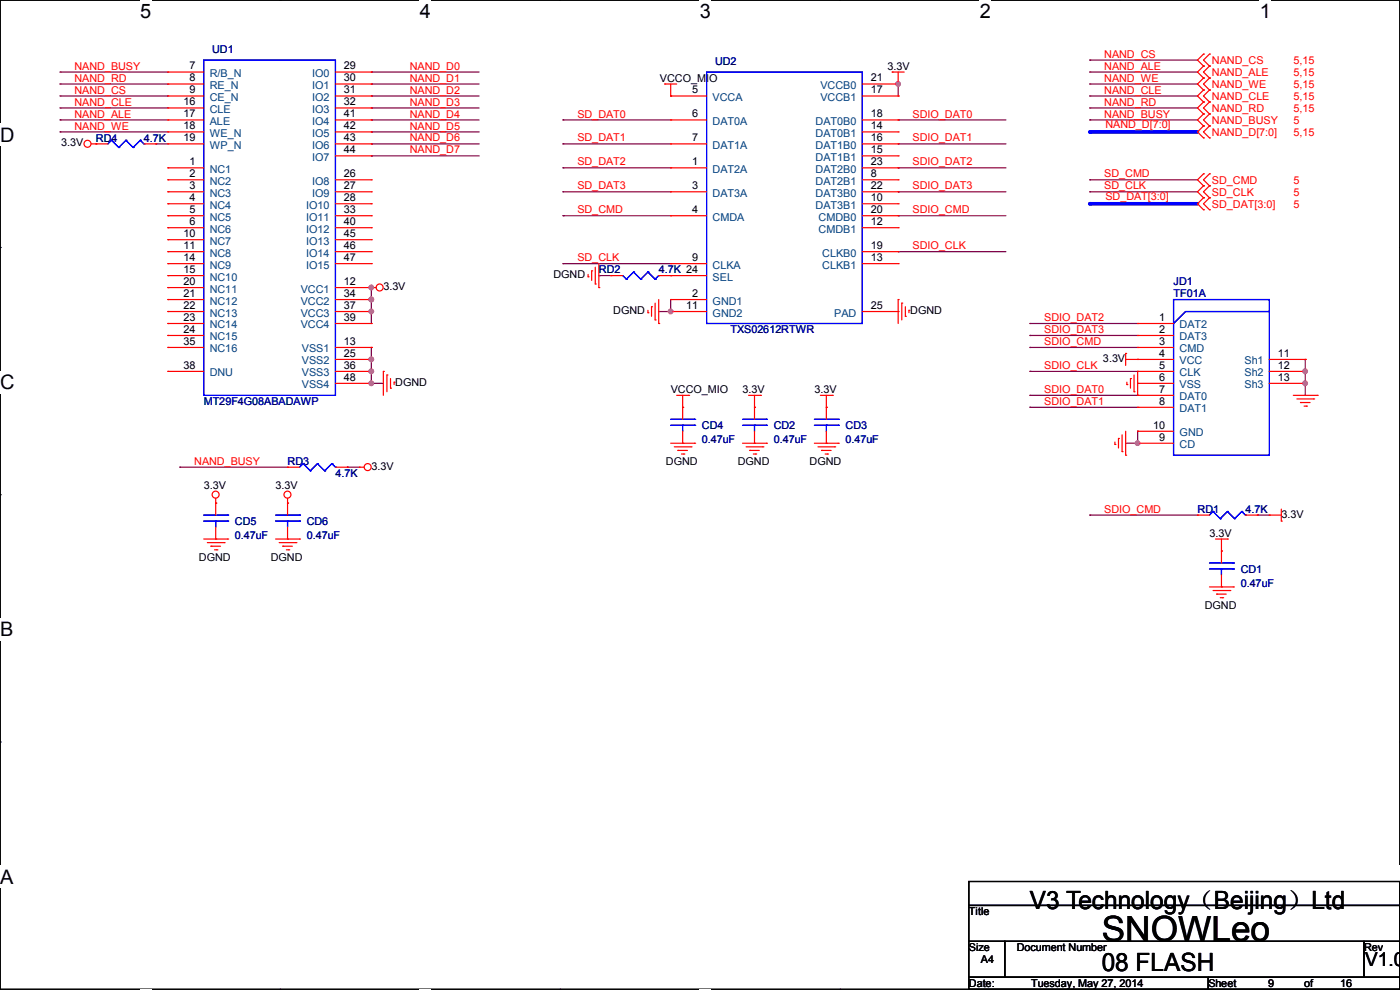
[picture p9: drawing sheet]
<svg xmlns="http://www.w3.org/2000/svg" width="297mm" height="210mm" viewBox="0 0 297 210" stroke-linecap="round" stroke-linejoin="round" font-family="sans-serif">
<path d="M0 0h297v209.8h-297z" fill="none" stroke="#000" stroke-width=".25"/>
<g fill="#fff">
<path d="M29.7 0h2.4v4.8h-2.4z"/>
<path d="M29.7 209.8h2.4v.2h-2.4z"/>
</g>
<path d="M59.4 0h.1M59.4 209.8h.1" fill="none" stroke="#000" stroke-width=".25"/>
<g fill="#fff">
<path d="M89.1 0h2.3v4.8h-2.3z"/>
<path d="M89.1 209.8h2.3v.2h-2.3z"/>
</g>
<path d="M118.8 0h.1M118.8 209.8h.1" fill="none" stroke="#000" stroke-width=".25"/>
<g fill="#fff">
<path d="M148.5 0h2.3v4.8h-2.3z"/>
<path d="M148.5 209.8h2.3v.2h-2.3z"/>
</g>
<path d="M178.2 0h.1M178.2 209.8h.1" fill="none" stroke="#000" stroke-width=".25"/>
<g fill="#fff">
<path d="M207.9 0h2.3v4.8h-2.3z"/>
<path d="M207.9 209.8h2.3v.2h-2.3z"/>
</g>
<path d="M237.6 0h.1M237.6 209.8h.1" fill="none" stroke="#000" stroke-width=".25"/>
<g fill="#fff">
<path d="M267.3 0h2.3v4.8h-2.3z"/>
<path d="M267.3 209.8h2.3v.2h-2.3z"/>
<path d="M0 26.2h3.1v4.8h-3.1z"/>
<path d="M0 78.7h3.1v4.7h-3.1z"/>
</g>
<path d="M0 52.5h.1M297 52.5h.1" fill="none" stroke="#000" stroke-width=".25"/>
<path d="M0 131.1h2.9v4.8h-2.9z" fill="#fff"/>
<path d="M0 104.9h.1M297 104.9h.1" fill="none" stroke="#000" stroke-width=".25"/>
<g fill="#fff">
<path d="M0 183.6h2.9v4.7h-2.9z"/>
<path d="M296.9 183.6h.1v4.7h-.1z"/>
</g>
<path d="M0 157.4h.1M297 157.4h.1" fill="none" stroke="#000" stroke-width=".25"/>
<g fill="none" stroke="#800040" stroke-width=".25">
<path d="M231.2 12.7h.1M231.2 15.3h.1M231.2 17.8h.1M231.2 12.7h22.8M231.2 15.3h22.8M231.2 17.8h22.8M33.1 30.5h.1M33.1 30.5h2.5M231.2 20.4h.1M231.2 25.4h.1M231.2 22.9h.1M231.2 20.4h22.8"/>
<path d="M231.2 25.4h22.8M231.2 22.9h22.8M78.8 61h.1M78.8 66.1h.1M78.8 73.7h.1M78.8 78.8h.1M78.8 76.2h.1M78.8 63.5h.1M78.8 61v7.6M78.8 73.7v7.6M73.7 99.1h.1M73.7 99.1h2.5"/>
<path d="M78.8 81.3h.1M78.8 81.3h2.5"/>
</g>
<g fill="#f0f" stroke="#f0f" stroke-width=".25">
<circle cx="78.8" cy="63.5" r=".49"/>
<circle cx="78.8" cy="61" r=".49"/>
<circle cx="78.8" cy="66.1" r=".49"/>
<circle cx="78.8" cy="78.8" r=".49"/>
<circle cx="78.8" cy="76.2" r=".49"/>
<circle cx="78.8" cy="81.3" r=".49"/>
</g>
<path d="M231.2 28h22.8" fill="none" stroke="#00f" stroke-width=".76"/>
<circle cx="231.2" cy="28" r=".38" fill="#00f"/>
<path d="M231.2 38.1h.1M231.2 38.1h22.8M231.2 40.7h.1M231.2 40.7h22.8" fill="none" stroke="#800040" stroke-width=".25"/>
<path d="M231.2 43.2h22.8" fill="none" stroke="#00f" stroke-width=".76"/>
<circle cx="231.2" cy="43.2" r=".38" fill="#00f"/>
<g fill="none" stroke="#800040" stroke-width=".25">
<path d="M12.7 17.8h.1M12.7 15.3h.1M12.7 17.8h22.9M12.7 15.3h22.9M78.8 15.3h.1M78.8 17.8h.1M78.8 17.8h22.8M78.8 15.3h22.8M190.5 17.8v2.6M12.7 20.4h.1M12.7 25.4h.1M12.7 28h.1"/>
<path d="M12.7 22.9h.1M12.7 20.4h22.9M12.7 25.4h22.9M12.7 28h22.9M12.7 22.9h22.9M78.8 20.4h.1M78.8 22.9h.1M78.8 25.4h.1M78.8 28h.1M78.8 30.5h.1M78.8 33.1h.1M78.8 20.4h22.8"/>
<path d="M78.8 25.4h22.8M78.8 28h22.8M78.8 22.9h22.8M78.8 30.5h22.8M78.8 33.1h22.8M119.4 35.6h.1M119.4 25.4h.1M119.4 30.5h.1M119.4 25.4h22.9M119.4 30.5h22.9M119.4 35.6h22.9M190.5 20.4h.1"/>
<path d="M190.5 25.4h.1M190.5 30.5h.1M190.5 35.6h.1M190.5 25.4h22.9M190.5 30.5h22.9M190.5 35.6h22.9M119.4 40.7h.1M119.4 45.8h.1M119.4 55.9h.1M119.4 45.8h22.9M119.4 40.7h22.9M119.4 55.9h22.9"/>
<path d="M127 58.5h.1M127 58.5h2.6M190.5 45.8h.1M190.5 53.4h.1M190.5 40.7h.1M190.5 45.8h22.9M190.5 53.4h22.9M190.5 40.7h22.9M139.7 66.1h.1M139.7 66.1h2.6M142.3 66.1h.1M142.3 63.5v2.6"/>
<path d="M218.5 68.6h.1M218.5 71.2h.1M218.5 73.7h.1M218.5 78.8h.1M218.5 68.6h22.8M218.5 71.2h22.8M218.5 73.7h22.8M218.5 78.8h22.8M276.9 78.8h.1M276.9 76.2h.1M276.9 76.2v7.7M38.1 99.1h.1"/>
<path d="M38.1 99.1h22.9M218.5 83.9h.1M218.5 86.4h.1M218.5 83.9h22.8M218.5 86.4h22.8M238.8 94h2.5M241.3 91.5h.1M241.3 94h.1M241.3 91.5v2.5M276.9 81.3h.1M231.2 109.3h.1M231.2 109.3h22.8"/>
<path d="M266.7 109.3h.1M266.7 109.3h2.6"/>
</g>
<g fill="#f0f" stroke="#f0f" stroke-width=".25">
<circle cx="142.3" cy="66.1" r=".49"/>
<circle cx="190.5" cy="17.8" r=".49"/>
<circle cx="276.9" cy="81.3" r=".49"/>
<circle cx="276.9" cy="78.8" r=".49"/>
<circle cx="241.3" cy="94" r=".49"/>
<circle cx="78.8" cy="63.5" r=".49"/>
<circle cx="78.8" cy="61" r=".49"/>
<circle cx="78.8" cy="66.1" r=".49"/>
<circle cx="78.8" cy="78.8" r=".49"/>
<circle cx="78.8" cy="76.2" r=".49"/>
<circle cx="78.8" cy="81.3" r=".49"/>
</g>
<g fill="none" stroke="#f00" stroke-width=".25">
<path d="M35.6 15.3h.1M35.6 17.8h.1M35.6 15.3h7.6M35.6 17.8h7.6M71.2 15.3h7.6M71.2 17.8h7.6M78.8 15.3h.1M78.8 17.8h.1M141 17.8h.1M141 17.8h2.6M142.3 17.8v2.6M182.9 17.8h7.6"/>
<path d="M189.3 15.3h.1M189.3 15.3h2.5M190.5 17.8h.1M190.5 15.3v2.5M255.3 19.1h.1M255.3 11.5h.1M255.3 14h.1M255.3 16.6h.1M255.3 19.1l-1.3 1.3 1.3 1.2M255.3 11.5l-1.3 1.2 1.3 1.3M255.3 14l-1.3 1.3 1.3 1.3M255.3 16.6l-1.3 1.2 1.3 1.3"/>
<path d="M256.6 19.1h.1M256.6 14h.1M256.6 11.5h.1M256.6 16.6h.1M256.6 19.1l-1.3 1.3 1.3 1.2M256.6 11.5l-1.3 1.2 1.3 1.3M256.6 14l-1.3 1.3 1.3 1.3M256.6 16.6l-1.3 1.2 1.3 1.3M19.3 30.5h3.6M20.4 30.5h.1M30.5 30.5h2.6M33.1 30.5h.1"/>
<path d="M35.6 20.4h.1M35.6 22.9h.1M35.6 25.4h.1M35.6 28h.1M35.6 30.5h.1M35.6 35.6h.1M35.6 38.1h.1M35.6 30.5h7.6M35.6 20.4h7.6M35.6 22.9h7.6M35.6 25.4h7.6M35.6 28h7.6"/>
<path d="M35.6 38.1h7.6M35.6 35.6h7.6M71.2 30.5h7.6M71.2 20.4h7.6M71.2 22.9h7.6M71.2 25.4h7.6M71.2 28h7.6M71.2 38.1h7.6M71.2 33.1h7.6M78.8 38.1h.1M78.8 20.4h.1M78.8 22.9h.1"/>
<path d="M78.8 25.4h.1M78.8 28h.1M78.8 30.5h.1M78.8 33.1h.1M142.3 20.4h.1M142.3 25.4h.1M142.3 30.5h.1M142.3 35.6h.1M142.3 30.5h7.6M142.3 20.4h7.6M142.3 25.4h7.6M142.3 35.6h7.6"/>
<path d="M182.9 30.5h7.6M182.9 20.4h7.6M182.9 25.4h7.6M182.9 28h7.6M182.9 38.1h7.6M182.9 35.6h7.6M182.9 33.1h7.6M190.5 20.4h.1M190.5 25.4h.1M190.5 28h.1M190.5 30.5h.1M190.5 33.1h.1"/>
<path d="M190.5 35.6h.1M190.5 38.1h.1M255.3 21.6h.1M255.3 24.2h.1M255.3 26.7h.1M255.3 29.3h.1M255.3 36.9h.1M255.3 39.4h.1M255.3 21.6l-1.3 1.3 1.3 1.3M255.3 24.2l-1.3 1.2 1.3 1.3M255.3 26.7l-1.3 1.3 1.3 1.3M255.3 36.9l-1.3 1.2 1.3 1.3"/>
<path d="M255.3 39.4l-1.3 1.3 1.3 1.3M256.6 21.6h.1M256.6 24.2h.1M256.6 26.7h.1M256.6 29.3h.1M256.6 39.4h.1M256.6 36.9h.1M256.6 21.6l-1.3 1.3 1.3 1.3M256.6 24.2l-1.3 1.2 1.3 1.3M256.6 26.7l-1.3 1.3 1.3 1.3M256.6 36.9l-1.3 1.2 1.3 1.3M256.6 39.4l-1.3 1.3 1.3 1.3"/>
<path d="M35.6 40.7h.1M35.6 43.2h.1M35.6 45.8h.1M35.6 53.4h.1M35.6 55.9h.1M35.6 58.5h.1M35.6 48.3h.1M35.6 50.8h.1M35.6 40.7h7.6M35.6 43.2h7.6M35.6 45.8h7.6M35.6 53.4h7.6"/>
<path d="M35.6 55.9h7.6M35.6 58.5h7.6M35.6 48.3h7.6M35.6 50.8h7.6M71.2 40.7h7.6M71.2 43.2h7.6M71.2 45.8h7.6M71.2 53.4h7.6M71.2 55.9h7.6M71.2 48.3h7.6M71.2 50.8h7.6M78.8 40.7h.1"/>
<path d="M78.8 43.2h.1M78.8 45.8h.1M78.8 48.3h.1M78.8 50.8h.1M78.8 53.4h.1M78.8 55.9h.1M124.8 58.7h.1M124.8 58.2v.5M125.5 57.4h.1M125.5 57.4v2.1M126.3 56.7v3.5M127 55.9v5.1"/>
<path d="M129.6 58.5h.1M129.6 58.5h2.5M139.7 58.5h10.2M142.3 40.7h.1M142.3 45.8h.1M142.3 55.9h.1M142.3 58.5h.1M142.3 40.7h7.6M142.3 45.8h7.6M142.3 55.9h7.6M182.9 40.7h7.6M182.9 43.2h7.6"/>
<path d="M182.9 45.8h7.6M182.9 53.4h7.6M182.9 55.9h7.6M182.9 48.3h7.6M190.5 40.7h.1M190.5 43.2h.1M190.5 45.8h.1M190.5 48.3h.1M190.5 53.4h.1M190.5 55.9h.1M255.3 42h.1M255.3 44.5h.1"/>
<path d="M255.3 42l-1.3 1.2 1.3 1.3M256.6 44.5h.1M256.6 42h.1M256.6 42l-1.3 1.2 1.3 1.3M35.6 78.8h.1M35.6 61h.1M35.6 63.5h.1M35.6 66.1h.1M35.6 68.6h.1M35.6 71.2h.1M35.6 73.7h.1M35.6 61h7.6"/>
<path d="M35.6 78.8h7.6M35.6 63.5h7.6M35.6 66.1h7.6M35.6 68.6h7.6M35.6 71.2h7.6M35.6 73.7h7.6M71.2 61h8.6M71.2 76.2h7.6M71.2 78.8h7.6M71.2 63.5h7.6M71.2 66.1h7.6M71.2 68.6h7.6"/>
<path d="M71.2 73.7h7.6M78.8 61h.1M78.8 76.2h.1M78.8 63.5h.1M78.8 68.6h.1M78.8 66.1h.1M78.8 73.7h.1M78.8 78.8h.1M81.3 78.8h.1M81.3 78.8v5.1M82.1 79.5h.1M82.1 79.5v3.6"/>
<path d="M126.3 60.2h.1M127 61h.1M137.5 66.3h.1M137.5 65.8v.5M138.2 65.1h.1M138.2 65.1v2M139 67.9h.1M139 64.3v3.6M139.7 68.6h.1M139.7 63.5v5.1M142.3 63.5h.1M142.3 66.1h.1"/>
<path d="M142.3 63.5h7.6M142.3 66.1h7.6M182.9 66.1h7.6M190.5 63.5h.1M190.5 66.1h.1M190.5 63.5v5.1M191.3 64.3h.1M191.3 64.3v3.6M192.1 67.1h.1M192.1 65.1v2M192.8 65.8h.1M192.8 65.8v.5"/>
<path d="M238.8 75h.1M238.8 75v2.5M238.8 76.2h10.2M240.6 79.5v3.6M241.3 76.2h.1M241.3 68.6h.1M241.3 71.2h.1M241.3 73.7h.1M241.3 78.8h.1M241.3 78.8v5.1M241.3 78.8h7.7M241.3 68.6h7.7"/>
<path d="M241.3 71.2h7.7M241.3 73.7h7.7M269.3 76.2h7.6M269.3 78.8h7.6M276.9 76.2h.1M276.9 78.8h.1M61 99.1h.1M61 99.1h2.5M71.2 99.1h2.5M71.2 81.3h7.6M73.7 99.1h.1M76.2 99.1h.1"/>
<path d="M76.2 99.1h1.1M78.8 81.3h.1M82.8 82.3h.1M82.8 80.3v2M83.6 81.1h.1M83.6 81.1v.5M142.3 94h5.1M143 94.8h3.6M143.6 83.9h2.5M143.8 95.5h.1M143.8 95.5h2M144.6 96.3h.5"/>
<path d="M144.8 86.4h.1M144.8 94h.1M144.8 83.9v5M144.8 91.5v2.5M145.1 96.3h.1M146.1 83.9h.1M146.6 94.8h.1M147.4 94h.1M157.5 94h5.1M158.3 94.8h3.5M158.8 83.9h2.5M159 95.5h.1"/>
<path d="M159 95.5h2.1M159.8 96.3h.5M160.1 86.4h.1M160.1 94h.1M160.1 83.9v5M160.1 91.5v2.5M160.3 96.3h.1M161.3 83.9h.1M161.8 94.8h.1M162.6 94h.1M172.8 94h5M173.5 94.8h3.6"/>
<path d="M174 83.9h2.6M174.3 95.5h.1M174.3 95.5h2M175 96.3h.6M175.3 86.4h.1M175.3 94h.1M175.3 83.9v5M175.3 91.5v2.5M175.6 96.3h.1M176.6 83.9h.1M177.1 94.8h.1M177.8 94h.1"/>
<path d="M236.5 94.3h.1M236.5 93.8v.5M237.3 93h.1M237.3 93v2M238 95.8h.1M238 92.2v3.6M238.8 96.6h.1M238.8 91.5v5.1M239.1 81.6h.1M239.1 81.1v.5M239.8 80.3h.1M239.8 80.3v2"/>
<path d="M240.6 83.1h.1M241.3 83.9h.1M241.3 81.3h.1M241.3 86.4h.1M241.3 91.5h.1M241.3 94h.1M241.3 83.9h7.7M241.3 94h7.7M241.3 81.3h7.7M241.3 86.4h7.7M241.3 91.5h7.7M269.3 81.3h7.6"/>
<path d="M274.4 83.9h5M275.1 84.6h3.6M275.9 85.4h.1M275.9 85.4h2M276.6 86.1h.6M276.9 81.3h.1M277.2 86.1h.1M278.7 84.6h.1M279.4 83.9h.1M43.2 114.3h5.1M44 115.1h3.5M44.7 115.9h.1"/>
<path d="M44.7 115.9h2.1M45.5 116.6h.5M45.8 106.7h.1M45.8 114.3h.1M45.8 105.7v3.6M45.8 111.8v2.5M46 116.6h.1M47.5 115.1h.1M48.3 114.3h.1M58.5 114.3h5M59.2 115.1h3.6M60 115.9h.1"/>
<path d="M60 115.9h2M60.7 116.6h.6M61 106.7h.1M61 114.3h.1M61 105.7v3.6M61 111.8v2.5M61.3 116.6h.1M62.8 115.1h.1M63.5 114.3h.1M254 109.3h.1M254 109.3h2.6M257.9 114.3h2.5"/>
<path d="M259.1 116.9h.1M259.1 114.3v5.1M260.4 114.3h.1M264.2 109.3h2.5M266.7 109.3h.1M269.3 109.3h.1M269.3 109.3h2.5M271.8 110.5h.1M271.8 108v2.5M256.6 124.5h5.1M257.3 125.3h3.6M258.1 126h.1"/>
<path d="M258.1 126h2M258.9 126.8h.5M259.1 124.5h.1M259.1 122v2.5M259.4 126.8h.1M260.9 125.3h.1M261.7 124.5h.1"/>
<circle cx="18.6" cy="30.5" r=".74"/>
<circle cx="80.5" cy="61" r=".74"/>
<circle cx="78" cy="99.1" r=".74"/>
<circle cx="45.7" cy="104.9" r=".74"/>
<circle cx="61" cy="104.9" r=".74"/>
</g>
<path d="M205.5 187h91.5v5.1h-91.5zM205.5 192.1h91.5v7.6h-91.5zM205.5 199.7h7.6v7.6h-7.6zM213.1 199.7h76.2v7.6h-76.2zM289.3 199.7h7.7v7.6h-7.7zM205.5 207.3h50.8v2.5h-50.8zM256.3 207.3h40.7v2.5h-40.7z" fill="none" stroke="#000" stroke-width=".25"/>
<g fill="none" stroke="#00f" stroke-width=".25">
<path d="M43.2 12.7h28v71.2h-28zM149.9 15.3h33v53.3h-33zM23.7 29.8h.1M23.7 29.8l-.8 .7M23.7 29.8l1.5 1.5M25.2 31.3h.1M26.7 29.8h.1M26.7 29.8l-1.5 1.5M26.7 29.8l1.5 1.5M28.2 31.3h.1M29.8 29.8h.1M29.8 29.8l-1.6 1.5"/>
<path d="M29.8 29.8l.7 .7M30.5 30.5h.1M132.1 58.5l.8 .7M132.9 59.2h.1M134.4 57.7h.1M134.4 57.7l-1.5 1.5M134.4 57.7l1.5 1.5M135.9 59.2h.1M137.5 57.7h.1M137.5 57.7l-1.6 1.5M137.5 57.7l1.5 1.5M139 59.2h.1"/>
<path d="M139.7 58.5h.1M139.7 58.5l-.7 .7M249 63.5h20.3v33.1h-20.3zM269.3 66.1h-17.8l-2.5 2.5M64.3 98.3h.1M64.3 98.3l-.8 .8M64.3 98.3l1.5 1.6M65.8 99.9h.1M67.4 98.3h.1M67.4 98.3l-1.6 1.6M67.4 98.3l1.5 1.6M68.9 99.9h.1"/>
<path d="M70.4 98.3h.1M70.4 98.3l-1.5 1.6M70.4 98.3l.8 .8M71.2 99.1h.1M142.3 88.9h5.1M142.3 90.2h5.1M144.8 90.2h.1M144.8 90.2v1.3M147.4 88.9h.1M147.4 90.2h.1M157.5 88.9h5.1M157.5 90.2h5.1"/>
<path d="M160.1 90.2h.1M160.1 90.2v1.3M162.6 88.9h.1M162.6 90.2h.1M172.8 88.9h5M172.8 90.2h5M175.3 90.2h.1M175.3 90.2v1.3M177.8 88.9h.1M177.8 90.2h.1M43.2 109.3h5.1M43.2 110.5h5.1"/>
<path d="M45.8 110.5h.1M45.8 110.5v1.3M48.3 109.3h.1M48.3 110.5h.1M58.5 109.3h5M58.5 110.5h5M61 110.5h.1M61 110.5v1.3M63.5 109.3h.1M63.5 110.5h.1M256.6 119.4h5.1M257.3 108.5h.1"/>
<path d="M257.3 108.5l-.7 .8M257.3 108.5l1.6 1.5M258.9 110h.1M260.4 108.5h.1M260.4 108.5l-1.5 1.5M260.4 108.5l1.5 1.5M261.7 119.4h.1M261.9 110h.1M263.4 108.5h.1M263.4 108.5l-1.5 1.5M263.4 108.5l.8 .8M264.2 109.3h.1"/>
<path d="M256.6 120.7h5.1M259.1 120.7h.1M259.1 120.7v1.3M261.7 120.7h.1"/>
</g>
<text font-size="7.4" x="233.7" y="199.7">SNOWLeo</text>
<g font-size="5.3">
<text x="218.5" y="192.8">V3 Technology（Beijing）Ltd</text>
<text x="233.7" y="206">08 FLASH</text>
</g>
<g font-size="4.2">
<text x="29.7" y="3.9">5</text>
<text x="89.1" y="3.9">4</text>
<text x="148.5" y="3.9">3</text>
<text x="207.9" y="3.9">2</text>
<text x="267.3" y="3.9">1</text>
<text x="0" y="30.1">D</text>
<text x="0" y="82.5">C</text>
<text x="0" y="135">B</text>
<text x="0" y="187.4">A</text>
<text x="297" y="187.4">A</text>
</g>
<text font-size="4.1" x="289.6" y="204.9">V1.0</text>
<g font-size="2.3" fill="#000080">
<text x="45" y="11.3">UD1</text>
<text x="151.7" y="13.8">UD2</text>
<text x="20.4" y="30.1">RD4</text>
<text x="30.5" y="30.1">4.7K</text>
<text x="127" y="58">RD2</text>
<text x="139.8" y="58">4.7K 24</text>
<text x="249" y="60.5">JD1</text>
<text x="249" y="63.1">TF01A</text>
<text x="155" y="70.7">TXS02612RTWR</text>
<text x="43.2" y="85.9">MT29F4G08ABADAWP</text>
<text x="148.9" y="91">CD4</text>
<text x="148.9" y="94.1">0.47uF</text>
<text x="164.1" y="91">CD2</text>
<text x="164.1" y="94.1">0.47uF</text>
<text x="179.4" y="91">CD3</text>
<text x="179.4" y="94.1">0.47uF</text>
<text x="61" y="98.6">RD3</text>
<text x="71.2" y="101.2">4.7K</text>
<text x="49.8" y="111.3">CD5</text>
<text x="65.1" y="111.3">CD6</text>
<text x="254.1" y="108.8">RD1</text>
<text x="264.2" y="108.8">4.7K</text>
<text x="49.8" y="114.4">0.47uF</text>
<text x="65.1" y="114.4">0.47uF</text>
<text x="263.2" y="121.5">CD1</text>
<text x="263.2" y="124.5">0.47uF</text>
</g>
<g font-size="2.3" fill="#f00">
<text x="15.8" y="17.3">NAND_RD</text>
<text x="15.8" y="14.8">NAND_BUSY</text>
<text x="86.9" y="14.8">NAND_D0</text>
<text x="86.9" y="17.3">NAND_D1</text>
<text x="234.2" y="12.2">NAND_CS</text>
<text x="234.2" y="14.8">NAND_ALE</text>
<text x="234.2" y="17.3">NAND_WE</text>
<text x="257.1" y="13.5">NAND_CS</text>
<text x="257.1" y="16.1">NAND_ALE</text>
<text x="274.4" y="13.5">5,15</text>
<text x="274.4" y="16.1">5,15</text>
<text x="15.8" y="19.9">NAND_CS</text>
<text x="15.8" y="22.4">NAND_CLE</text>
<text x="86.9" y="19.9">NAND_D2</text>
<text x="86.9" y="22.4">NAND_D3</text>
<text x="234.2" y="19.9">NAND_CLE</text>
<text x="234.2" y="22.4">NAND_RD</text>
<text x="257.1" y="21.2">NAND_CLE</text>
<text x="257.1" y="23.7">NAND_RD</text>
<text x="257.1" y="18.6">NAND_WE</text>
<text x="274.4" y="21.2">5,15</text>
<text x="274.4" y="23.7">5,15</text>
<text x="274.4" y="18.6">5,15</text>
<text x="15.8" y="24.9">NAND_ALE</text>
<text x="15.8" y="27.5">NAND_WE</text>
<text x="86.9" y="24.9">NAND_D4</text>
<text x="86.9" y="27.5">NAND_D5</text>
<text x="122.5" y="24.9">SD_DAT0</text>
<text x="193.6" y="24.9">SDIO_DAT0</text>
<text x="234.2" y="24.9">NAND_BUSY</text>
<text x="234.5" y="27.2">NAND_D[7:0]</text>
<text x="257.1" y="26.2">NAND_BUSY</text>
<text x="257.1" y="28.8">NAND_D[7:0]</text>
<text x="274.4" y="26.2">5</text>
<text x="274.4" y="28.8">5,15</text>
<text x="86.9" y="30">NAND_D6</text>
<text x="86.9" y="32.6">NAND_D7</text>
<text x="122.5" y="35.1">SD_DAT2</text>
<text x="122.5" y="30">SD_DAT1</text>
<text x="193.6" y="30">SDIO_DAT1</text>
<text x="193.6" y="35.1">SDIO_DAT2</text>
<text x="122.5" y="40.2">SD_DAT3</text>
<text x="193.6" y="40.2">SDIO_DAT3</text>
<text x="234.2" y="37.6">SD_CMD</text>
<text x="234.2" y="40.2">SD_CLK</text>
<text x="257.1" y="38.9">SD_CMD</text>
<text x="257.1" y="41.5">SD_CLK</text>
<text x="274.4" y="38.9">5</text>
<text x="274.4" y="41.5">5</text>
<text x="122.5" y="45.3">SD_CMD</text>
<text x="193.6" y="45.3">SDIO_CMD</text>
<text x="234.5" y="42.5">SD_DAT[3:0]</text>
<text x="257.1" y="44">SD_DAT[3:0]</text>
<text x="274.4" y="44">5</text>
<text x="193.6" y="52.9">SDIO_CLK</text>
<text x="122.5" y="55.4">SD_CLK</text>
<text x="221.5" y="68.1">SDIO_DAT2</text>
<text x="221.5" y="70.7">SDIO_DAT3</text>
<text x="221.5" y="73.2">SDIO_CMD</text>
<text x="221.5" y="78.3">SDIO_CLK</text>
<text x="221.5" y="83.4">SDIO_DAT0</text>
<text x="221.5" y="85.9">SDIO_DAT1</text>
<text x="41.2" y="98.6">NAND_BUSY</text>
<text x="234.2" y="108.8">SDIO_CMD</text>
</g>
<g font-size="2.3">
<text x="40.2" y="14.7">7</text>
<text x="40.2" y="17.3">8</text>
<text x="72.9" y="14.7">29</text>
<text x="72.9" y="17.3">30</text>
<text x="140" y="17.4">VCCO_MIO</text>
<text x="184.7" y="17.3">21</text>
<text x="188.3" y="14.8">3.3V</text>
<text x="38.9" y="22.4">16</text>
<text x="40.2" y="19.8">9</text>
<text x="72.9" y="19.8">31</text>
<text x="72.9" y="22.4">32</text>
<text x="146.9" y="19.8">5</text>
<text x="184.7" y="19.8">17</text>
<text x="38.9" y="24.9">17</text>
<text x="38.9" y="27.4">18</text>
<text x="38.9" y="30">19</text>
<text x="72.9" y="24.9">41</text>
<text x="72.9" y="27.4">42</text>
<text x="72.9" y="30">43</text>
<text x="146.9" y="24.9">6</text>
<text x="146.9" y="30">7</text>
<text x="184.7" y="24.9">18</text>
<text x="184.7" y="27.4">14</text>
<text x="184.7" y="30">16</text>
<text x="13" y="31.1">3.3V</text>
<text x="40.2" y="35.1">1</text>
<text x="72.9" y="32.5">44</text>
<text x="146.9" y="35.1">1</text>
<text x="184.7" y="32.5">15</text>
<text x="184.7" y="35.1">23</text>
<text x="40.2" y="37.6">2</text>
<text x="40.2" y="40.1">3</text>
<text x="72.9" y="37.6">26</text>
<text x="72.9" y="40.1">27</text>
<text x="146.9" y="40.1">3</text>
<text x="184.7" y="37.6">8</text>
<text x="184.7" y="40.1">22</text>
<text x="40.2" y="42.7">4</text>
<text x="40.2" y="45.2">5</text>
<text x="40.2" y="47.8">6</text>
<text x="72.9" y="42.7">28</text>
<text x="72.9" y="45.2">33</text>
<text x="72.9" y="47.8">40</text>
<text x="146.9" y="45.2">4</text>
<text x="184.7" y="42.7">10</text>
<text x="184.7" y="45.2">20</text>
<text x="184.7" y="47.8">12</text>
<text x="38.9" y="52.8">11</text>
<text x="38.9" y="50.3">10</text>
<text x="72.9" y="50.3">45</text>
<text x="72.9" y="52.8">46</text>
<text x="184.7" y="52.8">19</text>
<text x="38.9" y="55.4">14</text>
<text x="38.9" y="57.9">15</text>
<text x="72.9" y="55.4">47</text>
<text x="117.4" y="59">DGND</text>
<text x="146.9" y="55.4">9</text>
<text x="184.7" y="55.4">13</text>
<text x="38.9" y="60.5">20</text>
<text x="38.9" y="63">21</text>
<text x="38.9" y="65.5">22</text>
<text x="72.9" y="63">34</text>
<text x="72.9" y="60.5">12</text>
<text x="72.9" y="65.5">37</text>
<text x="81.3" y="61.6">3.3V</text>
<text x="145.6" y="65.5">11</text>
<text x="146.9" y="63">2</text>
<text x="184.7" y="65.5">25</text>
<text x="38.9" y="68.1">23</text>
<text x="38.9" y="70.6">24</text>
<text x="72.9" y="68.1">39</text>
<text x="130.1" y="66.6">DGND</text>
<text x="193.1" y="66.6">DGND</text>
<text x="245.9" y="68.1">1</text>
<text x="245.9" y="70.6">2</text>
<text x="38.9" y="73.2">35</text>
<text x="72.9" y="75.7">25</text>
<text x="72.9" y="73.2">13</text>
<text x="234" y="76.8">3.3V</text>
<text x="245.9" y="73.2">3</text>
<text x="245.9" y="75.7">4</text>
<text x="271.1" y="75.7">11</text>
<text x="38.9" y="78.2">38</text>
<text x="72.9" y="80.8">48</text>
<text x="72.9" y="78.2">36</text>
<text x="83.9" y="81.9">DGND</text>
<text x="142.3" y="83.4">VCCO_MIO</text>
<text x="157.5" y="83.4">3.3V</text>
<text x="172.8" y="83.4">3.3V</text>
<text x="245.9" y="78.2">5</text>
<text x="245.9" y="80.8">6</text>
<text x="245.9" y="83.3">7</text>
<text x="271.1" y="78.2">12</text>
<text x="271.1" y="80.8">13</text>
<text x="245.9" y="85.9">8</text>
<text x="244.7" y="90.9">10</text>
<text x="245.9" y="93.5">9</text>
<text x="78.8" y="99.7">3.3V</text>
<text x="141.3" y="98.6">DGND</text>
<text x="156.5" y="98.6">DGND</text>
<text x="171.8" y="98.6">DGND</text>
<text x="43.2" y="103.7">3.3V</text>
<text x="58.5" y="103.7">3.3V</text>
<text x="256.6" y="113.9">3.3V</text>
<text x="271.8" y="109.8">3.3V</text>
<text x="42.2" y="119">DGND</text>
<text x="57.5" y="119">DGND</text>
<text x="255.6" y="129.1">DGND</text>
<text x="205.5" y="194.1">Title</text>
<text x="205.5" y="201.8">Size</text>
<text x="215.7" y="201.8">Document Number</text>
<text x="289.4" y="201.8">Rev</text>
<text x="205.5" y="209.4">Date:</text>
<text x="208.1" y="204.3">A4</text>
<text x="218.7" y="209.4">Tuesday, May 27, 2014</text>
<text x="256.3" y="209.4">Sheet</text>
<text x="269" y="209.4">9</text>
<text x="276.7" y="209.4">of</text>
<text x="284.3" y="209.4">16</text>
</g>
<g font-size="2.3" fill="#004080">
<text x="44.5" y="16.3">R/B_N</text>
<text x="66.2" y="16.3">IO0</text>
<text x="44.5" y="18.9">RE_N</text>
<text x="44.5" y="21.4">CE_N</text>
<text x="44.5" y="24">CLE</text>
<text x="66.2" y="18.9">IO1</text>
<text x="66.2" y="21.4">IO2</text>
<text x="66.2" y="24">IO3</text>
<text x="151.2" y="21.4">VCCA</text>
<text x="174" y="18.9">VCCB0</text>
<text x="174" y="21.4">VCCB1</text>
<text x="44.5" y="26.5">ALE</text>
<text x="44.5" y="29">WE_N</text>
<text x="66.2" y="26.5">IO4</text>
<text x="66.2" y="29">IO5</text>
<text x="151.2" y="26.5">DAT0A</text>
<text x="173" y="26.5">DAT0B0</text>
<text x="173" y="29">DAT0B1</text>
<text x="44.5" y="31.6">WP_N</text>
<text x="66.2" y="31.6">IO6</text>
<text x="66.2" y="34.1">IO7</text>
<text x="151.2" y="31.6">DAT1A</text>
<text x="173" y="31.6">DAT1B0</text>
<text x="173" y="34.1">DAT1B1</text>
<text x="44.5" y="36.7">NC1</text>
<text x="44.5" y="39.2">NC2</text>
<text x="44.5" y="41.7">NC3</text>
<text x="66.2" y="39.2">IO8</text>
<text x="66.2" y="41.7">IO9</text>
<text x="151.2" y="36.7">DAT2A</text>
<text x="151.2" y="41.7">DAT3A</text>
<text x="173" y="36.7">DAT2B0</text>
<text x="173" y="39.2">DAT2B1</text>
<text x="173" y="41.7">DAT3B0</text>
<text x="44.5" y="44.3">NC4</text>
<text x="44.5" y="46.8">NC5</text>
<text x="64.9" y="44.3">IO10</text>
<text x="64.9" y="46.8">IO11</text>
<text x="151.2" y="46.8">CMDA</text>
<text x="173" y="44.3">DAT3B1</text>
<text x="173.7" y="46.8">CMDB0</text>
<text x="44.5" y="49.4">NC6</text>
<text x="44.5" y="51.9">NC7</text>
<text x="64.9" y="49.4">IO12</text>
<text x="64.9" y="51.9">IO13</text>
<text x="173.7" y="49.4">CMDB1</text>
<text x="44.5" y="54.4">NC8</text>
<text x="44.5" y="57">NC9</text>
<text x="44.5" y="59.5">NC10</text>
<text x="64.9" y="54.4">IO14</text>
<text x="64.9" y="57">IO15</text>
<text x="151.2" y="57">CLKA</text>
<text x="151.2" y="59.5">SEL</text>
<text x="174.4" y="54.4">CLKB0</text>
<text x="174.4" y="57">CLKB1</text>
<text x="44.5" y="62.1">NC11</text>
<text x="44.5" y="64.6">NC12</text>
<text x="63.8" y="64.6">VCC2</text>
<text x="63.8" y="62.1">VCC1</text>
<text x="151.2" y="64.6">GND1</text>
<text x="44.5" y="67.1">NC13</text>
<text x="44.5" y="69.7">NC14</text>
<text x="63.8" y="69.7">VCC4</text>
<text x="63.8" y="67.1">VCC3</text>
<text x="151.2" y="67.1">GND2</text>
<text x="177" y="67.1">PAD</text>
<text x="250.2" y="69.7">DAT2</text>
<text x="44.5" y="72.2">NC15</text>
<text x="44.5" y="74.8">NC16</text>
<text x="64.1" y="77.3">VSS2</text>
<text x="64.1" y="74.8">VSS1</text>
<text x="250.2" y="72.2">DAT3</text>
<text x="250.2" y="74.8">CMD</text>
<text x="250.2" y="77.3">VCC</text>
<text x="264" y="77.3">Sh1</text>
<text x="44.5" y="79.8">DNU</text>
<text x="64.1" y="82.4">VSS4</text>
<text x="64.1" y="79.8">VSS3</text>
<text x="250.2" y="79.8">CLK</text>
<text x="250.2" y="82.4">VSS</text>
<text x="264" y="79.8">Sh2</text>
<text x="264" y="82.4">Sh3</text>
<text x="250.2" y="84.9">DAT0</text>
<text x="250.2" y="87.5">DAT1</text>
<text x="250.2" y="92.5">GND</text>
<text x="250.2" y="95.1">CD</text>
</g>
</svg>
